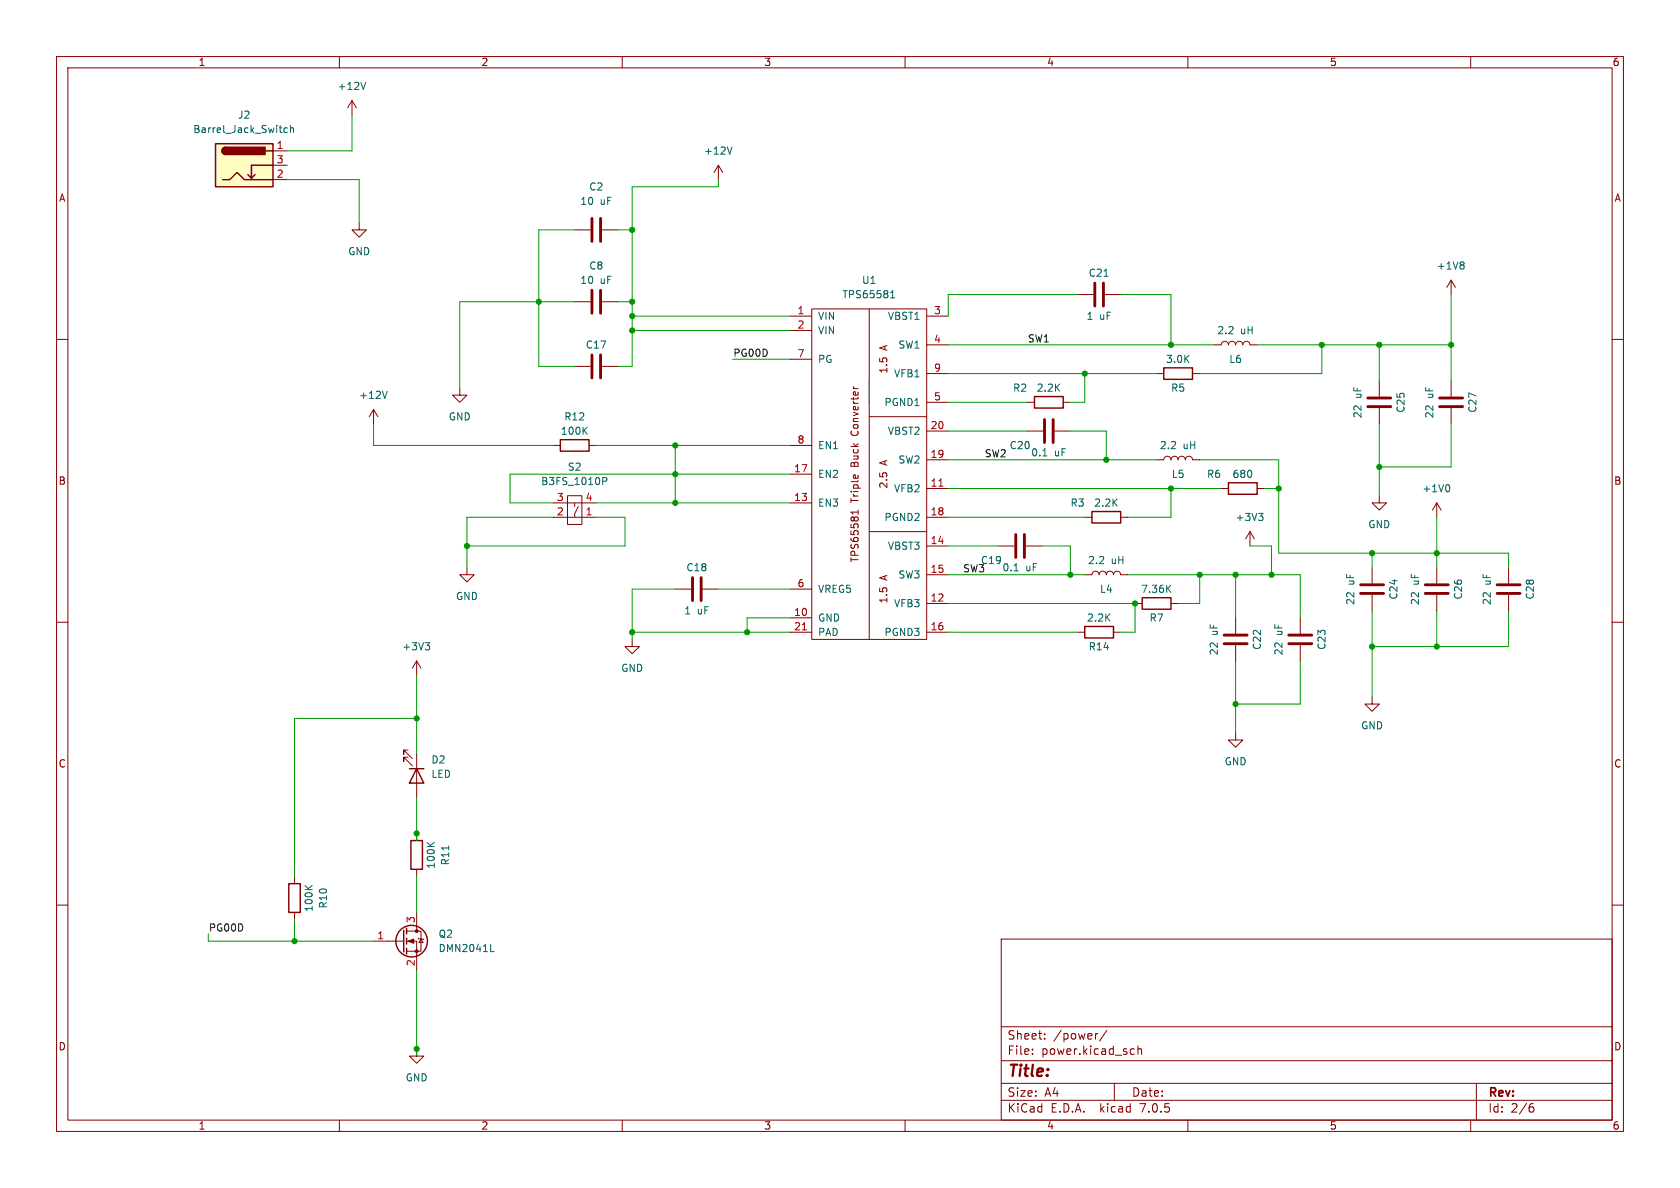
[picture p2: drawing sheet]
<svg xmlns="http://www.w3.org/2000/svg" width="297mm" height="210mm" viewBox="0 0 297 210" stroke-linecap="round" stroke-linejoin="round" font-family="sans-serif">
<g fill="none" stroke="#840000" stroke-width=".18">
<path d="M10 10h277v190h-277zM12 12h273v186h-273zM60 10v2M62.2 17.8l-.7 1.3M62.2 17.8v2.5M62.2 17.8l.8 1.3M110 10v2M160 10v2M210 10v2M260 10v2M48.3 26.7h2.5M48.3 31.8h2.5"/>
<path d="M48.3 29.2h2.5M63.5 39.4v1.2h1.3l-1.3 1.3-1.3-1.3h1.3M127 29.2l-.8 1.3M127 29.2v2.6M127 29.2l.8 1.3M10 60h2M101.6 40.6h2.8M101.6 53.3h2.8M106.4 40.6h2.8M106.4 53.3h2.8M139.7 55.9h3.8M139.7 58.4h3.8"/>
<path d="M143.5 54.6h20.3v58.4h-20.3zM153.7 54.6v58.4M163.8 55.9h3.8M190.5 52.1h2.8M195.3 52.1h2.8M256.5 49.5l-.7 1.3M256.5 49.5v2.6M256.5 49.5l.8 1.3M285 60h2M66 72.4l-.7 1.3M66 72.4v2.5M66 72.4l.8 1.3"/>
<path d="M81.3 68.6v1.3h1.2l-1.2 1.2-1.3-1.2h1.3M97.8 78.7h1.3M101.6 64.8h2.8M104.1 78.7h1.3M106.4 64.8h2.8M139.7 78.7h3.8M139.7 63.5h3.8M150.9 68.3v.3M153.7 73.7h10.1M163.8 76.2h3.8M163.8 61h3.8M163.8 66h3.8"/>
<path d="M163.8 71.1h3.8M181.6 76.2h2.8M181.6 71.1h1.3M186.4 76.2h2.8M188 71.1h1.2M204.5 66h1.2M210.8 66h1.3M214.6 61h1.3a.64 .64 0 0 1 .6-.7 .64 .64 0 0 1 .7 .7 .64 .64 0 0 1 .6-.7 .64 .64 0 0 1 .6 .7 .64 .64 0 0 1 .7-.7 .64 .64 0 0 1 .6 .7 .64 .64 0 0 1 .6-.7 .64 .64 0 0 1 .7 .7h1.2M243.8 67.3v2.8M243.8 72.1v2.8M256.5 67.3v2.8M256.5 72.1v2.8"/>
<path d="M97.8 91.4h7.6M97.8 88.9h7.6M100.3 87.6h2.6v5.1h-2.6zM101.6 88.9v.6M102.2 89.5l-.6 1.3v.6M139.7 88.9h3.8M139.7 83.8h3.8M151.7 90.2v.7M151.7 90.5h-1.3l.4 .4M153.7 94h10.1M163.8 91.4h3.8M163.8 81.3h3.8"/>
<path d="M163.8 86.4h3.8M163.8 96.5h3.8M176.5 96.5h2.8M181.4 96.5h2.7M191.8 91.4h1.2M198.1 91.4h1.3M204.5 81.3h1.2a.64 .64 0 0 1 .7-.7 .64 .64 0 0 1 .6 .7 .64 .64 0 0 1 .6-.7 .64 .64 0 0 1 .7 .7 .64 .64 0 0 1 .6-.7 .64 .64 0 0 1 .6 .7 .64 .64 0 0 1 .7-.7 .64 .64 0 0 1 .6 .7h1.3M215.9 86.4h1.3M221 94l-.8 1.3M221 94v2.5M221 94l.7 1.3M222.2 86.4h1.3"/>
<path d="M243.8 87.6v1.3h1.3l-1.3 1.3-1.2-1.3h1.2M254 88.9v2.5M254 88.9l-.8 1.3M254 88.9l.8 1.3M10 110h2M73.7 116.8v2.6M73.7 116.8l-.8 1.3M73.7 116.8l.7 1.3M82.5 100.3v1.3h1.3l-1.3 1.3-1.2-1.3h1.2M111.8 113v1.3h1.2l-1.2 1.3-1.3-1.3h1.3M119.4 104.1h2.8M124.2 104.1h2.8"/>
<path d="M139.7 104.1h3.8M139.7 111.8h3.8M139.7 109.2h3.8M163.8 111.8h3.8M163.8 106.7h3.8M163.8 101.6h3.8M190.5 111.8h1.3M191.8 101.6h1.2a.64 .64 0 0 1 .7-.6 .64 .64 0 0 1 .6 .6 .64 .64 0 0 1 .6-.6 .64 .64 0 0 1 .7 .6 .64 .64 0 0 1 .6-.6 .64 .64 0 0 1 .6 .6 .64 .64 0 0 1 .7-.6 .64 .64 0 0 1 .6 .6h1.3M196.8 111.8h1.3M200.7 106.7h1.2M207 106.7h1.3M218.4 109.2v2.8"/>
<path d="M218.4 114v2.8M229.9 109.2v2.8M229.9 114v2.8M242.6 100.3v2.8M242.6 105.2v2.8M254 100.3v2.8M254 105.2v2.8M266.7 100.3v2.8M266.7 105.2v2.8M285 110h2M72.1 132.6h-.7v.8v-.8l1.5 1.5M72.1 133.9h-.7v.7v-.7l1.5 1.5"/>
<path d="M73.7 133.4v7.6M218.4 129.5v1.3h1.3l-1.3 1.3-1.2-1.3h1.2M242.6 123.2v1.3h1.2l-1.2 1.2-1.3-1.2h1.3M10 160h2M52.1 154.9v1.3M73.7 147.3v1.3M73.7 153.7v1.2M285 160h2M52.1 161.3v1.3M66 166.4h5.4M71.9 166.4h1.8v5.1M71.9 164.6h2.5v3.5h-2.5"/>
<path d="M73.7 161.3v3.3M73.9 165.9l.1 .1h.8l.1 .1M74.4 166l.4 .6h-.8zM177 166h108v32h-108zM60 198v2M73.7 185.4v1.3h1.2l-1.2 1.3-1.3-1.3h1.3M110 198v2M160 198v2M177 194.5h108M177 191.5h108M177 187.5h108M177 181.5h108"/>
<path d="M182.5 186.3v.1M182.5 185.5v.1M184.7 183.6v.1M184.7 182.8v.1M194.1 182.7l-.4 .1M195.7 182.1l-1.3 2M197 191.5v3M200.1 185.4l.4 .1M200.5 186.3l-.4 .1M201.2 185.5l.2-.1 .3 .1 .1 .9M201.2 184.9v1.5M210 198v2"/>
<path d="M260 198v2M261 191.5v6.5M270.5 195.7h.4l.3 .3-.2 .5h-.5M271 195.1l-.5 .1"/>
</g>
<g fill="none" stroke="#840000" stroke-width=".51">
<path d="M104.6 38.6v4.1M106.2 38.6v4.1M104.6 51.3v4.1M106.2 51.3v4.1M193.5 50v4.1M195.1 50v4.1M104.6 62.7v4.1M106.2 62.7v4.1M184.7 74.2v4M186.2 74.2v4M241.8 70.4h4.1M241.8 71.9h4.1"/>
<path d="M254.5 70.4h4.1M254.5 71.9h4.1M179.6 94.5v4.1M181.1 94.5v4.1M122.4 102.1v4.1M124 102.1v4.1M216.4 112.3h4.1M216.4 113.8h4.1M227.8 112.3h4.1M227.8 113.8h4.1M240.5 103.4h4.1M240.5 104.9h4.1"/>
<path d="M252 103.4h4M252 104.9h4M264.7 103.4h4M264.7 104.9h4"/>
</g>
<g fill="none" stroke="#840000" stroke-width=".25">
<path d="M38.1 25.4h10.2v7.6h-10.2zM39.4 31.8h1.2l1.3-1.3 1.3 1.3h5.1M39.9 26a.64 .64 0 0 0-.7 .7 .64 .64 0 0 0 .7 .6M45.1 30.9l-.7 .6M47 26.7h1.3M48.3 29.2h-3.9v2.3l-.6-.6M99.1 77.7h5v2.1h-5zM182.9 70.1h5.1v2h-5.1zM205.7 65h5.1v2.1h-5.1zM193 90.4h5.1v2.1h-5.1zM217.2 85.3h5v2.1h-5zM191.8 110.7h5v2.1h-5z"/>
<path d="M201.9 105.7h5.1v2h-5.1zM72.4 135.9h2.5M73.7 135.9l1.2 2.5h-2.5zM51.1 156.2h2v5.1h-2zM72.6 148.6h2.1v5.1h-2.1zM71.4 164.5v3.8M71.9 164.1v1M71.9 165.9v1M71.9 167.6v1.1"/>
<circle cx="72.8" cy="166.4" r="2.79"/>
</g>
<g fill="none" stroke="#006464" stroke-width=".18">
<path d="M64.6 14.5l-.4 1.3M50.8 22.7l-.4-.1-.2 .2 .1 .6h.5M51.3 22.7l.2-.1 .3 .1 .1 .7M51.3 22.2v1.2M129.4 26l-.4 1.2M157.4 52.6h.8M157.4 51.7l.4-.3v1.2M258.6 46.3l.2 .2-.2 .3 .2 .3v.2l-.2 .3M68.5 69.2l-.5 1.2M106.6 84.4h.4l.3 .2-.1 .4-.6 .1M184.4 80.6h.7M222.5 90.7h.8l-.4 .5"/>
<path d="M223 91.2l.3 .3v.3l-.3 .2M256.1 85.7l.2 .5-.2 .7M75.2 113.6h.8l-.5 .5M75.7 114.1l.3 .2v.3l-.3 .3M179.3 100.9h.7M206.4 104l.6 .7M207 103.4l-.7 .8M86.7 168.2h.6"/>
</g>
<path d="M38.1 25.4h10.2v7.6h-10.2z" fill="#ffffc2" stroke="#ffffc2" stroke-width=".18"/>
<g fill="#840000" stroke="#840000" stroke-width=".25">
<path d="M39.4 26.2l.5-.2v1.3a.64 .64 0 0 1-.6-.4 .64 .64 0 0 1 .1-.7z"/>
<path d="M39.9 26h7v1.3h-7z"/>
</g>
<g fill="#840000" stroke="#840000" stroke-width=".18">
<path d="M72.1 166.4l1.1-.4v.8z"/>
<circle cx="73.7" cy="168.1" r=".25"/>
<circle cx="73.7" cy="164.6" r=".25"/>
</g>
<path d="M166 85.9h.7M141.8 111.3h.8" fill="none" stroke="#a90000" stroke-width=".18"/>
<g fill="none" stroke="#009600" stroke-width=".18">
<path d="M50.8 31.8h12.7v7.6M62.2 20.3v6.4h-11.4M127 31.8v1.2h-15.2v31.8h-2.6M101.6 40.6h-6.4v24.2h6.4M101.6 53.3h-20.3v15.3M109.2 53.3h2.6M109.2 40.6h2.6M111.8 58.4h27.9M111.8 55.9h27.9M190.5 52.1h-22.9v3.8M198.1 52.1h8.9v8.9M256.5 52.1v15.2"/>
<path d="M66 74.9v3.8h31.8M105.4 78.7h34.3M119.4 78.7v10.2M129.5 63.5h10.2M153.7 67.3v3.8M167.6 66h36.9M167.6 61h47M167.6 76.2h14M167.6 71.1h14M189.2 76.2h6.4v5.1M191.8 66v5.1h-2.6M222.2 61h34.3"/>
<path d="M233.7 61v5h-21.6M243.8 61v6.3M243.8 74.9v12.7M256.5 74.9v7.7h-12.7M97.8 91.4h-15.3v8.9M105.4 88.9h34.3M105.4 91.4h5.1v5.1h-28M139.7 83.8h-49.5v5.1h7.6M167.6 91.4h24.2M167.6 96.5h8.9M167.6 86.4h48.3M167.6 81.3h36.9"/>
<path d="M184.1 96.5h5.1v5.1M207 86.4v5h-7.6M212.1 81.3h14v16.5h40.6v2.5M221 96.5h3.8v5.1M223.5 86.4h2.6M242.6 97.8v2.5M254 91.4v8.9M73.7 119.4v14M111.8 111.8h27.9M119.4 104.1h-7.6v8.9M127 104.1h12.7M139.7 109.2h-7.6v2.6"/>
<path d="M167.6 111.8h22.9M167.6 106.7h33.1v5.1h-2.6M167.6 101.6h24.2M199.4 101.6h30.5v7.6M212.1 101.6v5.1h-3.8M218.4 101.6v7.6M218.4 116.8v12.7M229.9 116.8v7.7h-11.5M242.6 108v15.2M254 108v6.3M266.7 108v6.3h-24.1M73.7 127h-21.6v27.9"/>
<path d="M73.7 141v7.6M73.7 154.9v6.4M36.8 165.1v1.3h29.2M52.1 162.6v3.8M73.7 171.5v15.2"/>
</g>
<g fill="#009600" stroke="#009600" stroke-width=".18">
<circle cx="254" cy="114.3" r=".46"/>
<circle cx="242.6" cy="114.3" r=".46"/>
<circle cx="254" cy="97.8" r=".46"/>
<circle cx="256.5" cy="61" r=".46"/>
<circle cx="242.6" cy="97.8" r=".46"/>
<circle cx="119.4" cy="83.8" r=".46"/>
<circle cx="119.4" cy="78.7" r=".46"/>
<circle cx="132.1" cy="111.8" r=".46"/>
<circle cx="119.4" cy="88.9" r=".46"/>
<circle cx="111.8" cy="55.9" r=".46"/>
<circle cx="111.8" cy="58.4" r=".46"/>
<circle cx="111.8" cy="111.8" r=".46"/>
<circle cx="111.8" cy="53.3" r=".46"/>
<circle cx="111.8" cy="40.6" r=".46"/>
<circle cx="95.2" cy="53.3" r=".46"/>
<circle cx="73.7" cy="185.4" r=".46"/>
<circle cx="82.5" cy="96.5" r=".46"/>
<circle cx="73.7" cy="127" r=".46"/>
<circle cx="52.1" cy="166.4" r=".46"/>
<circle cx="73.7" cy="147.3" r=".46"/>
<circle cx="207" cy="61" r=".46"/>
<circle cx="243.8" cy="82.6" r=".46"/>
<circle cx="226.1" cy="86.4" r=".46"/>
<circle cx="207" cy="86.4" r=".46"/>
<circle cx="233.7" cy="61" r=".46"/>
<circle cx="243.8" cy="61" r=".46"/>
<circle cx="212.1" cy="101.6" r=".46"/>
<circle cx="218.4" cy="101.6" r=".46"/>
<circle cx="218.4" cy="124.5" r=".46"/>
<circle cx="200.7" cy="106.7" r=".46"/>
<circle cx="224.8" cy="101.6" r=".46"/>
<circle cx="195.6" cy="81.3" r=".46"/>
<circle cx="191.8" cy="66" r=".46"/>
<circle cx="189.2" cy="101.6" r=".46"/>
</g>
<text font-size="2.8" fill="#840000" x="178" y="190.8">Title:</text>
<g font-size="2.1" fill="#840000">
<text x="178" y="183.9">Sheet:</text>
<text x="186.2" y="183.9">/power/</text>
<text x="178" y="186.6">File:</text>
<text x="184" y="186.6">power.kicad_sch</text>
<text x="178" y="196.8">KiCad</text>
<text x="178" y="194">Size:</text>
<text x="184.6" y="194">A4</text>
<text x="185.7" y="196.8">E.D.A.</text>
<text x="194.4" y="196.8">kicad</text>
<text x="200" y="194">Date:</text>
<text x="201.5" y="196.8">7.0.5</text>
<text x="263" y="194.2">Rev:</text>
<text x="263" y="196.8">Id:</text>
<text x="267" y="196.8">2/6</text>
</g>
<g font-size="1.8" fill="#840000">
<text x="35" y="11.8">1</text>
<text x="85" y="11.8">2</text>
<text x="135" y="11.8">3</text>
<text x="185" y="11.8">4</text>
<text x="235" y="11.8">5</text>
<text x="285" y="11.8">6</text>
<text x="10.4" y="35.8">A</text>
<text x="285.4" y="35.8">A</text>
<text x="157" y="62" transform="rotate(-90 157 62)">A</text>
<text x="157" y="66.1" transform="rotate(-90 157 66.1)">1.5</text>
<text x="152" y="76.9" transform="rotate(-90 152 76.9)">Converter</text>
<text x="152" y="82.5" transform="rotate(-90 152 82.5)">Buck</text>
<text x="157" y="82.3" transform="rotate(-90 157 82.3)">A</text>
<text x="10.3" y="85.8">B</text>
<text x="152" y="88.9" transform="rotate(-90 152 88.9)">Triple</text>
<text x="157" y="86.4" transform="rotate(-90 157 86.4)">2.5</text>
<text x="285.3" y="85.8">B</text>
<text x="152" y="99.5" transform="rotate(-90 152 99.5)">TPS65581</text>
<text x="157" y="106.8" transform="rotate(-90 157 106.8)">1.5</text>
<text x="157" y="102.6" transform="rotate(-90 157 102.6)">A</text>
<text x="10.3" y="135.8">C</text>
<text x="285.3" y="135.8">C</text>
<text x="10.3" y="185.8">D</text>
<text x="285.3" y="185.8">D</text>
<text x="35" y="199.8">1</text>
<text x="85" y="199.8">2</text>
<text x="135" y="199.8">3</text>
<text x="185" y="199.8">4</text>
<text x="235" y="199.8">5</text>
<text x="285" y="199.8">6</text>
</g>
<g font-size="1.8" fill="#006464">
<text x="59.6" y="16.1">+12V</text>
<text x="34.1" y="23.7">Barrel_Jack_Switch</text>
<text x="42" y="21.1">J2</text>
<text x="124.4" y="27.5">+12V</text>
<text x="104.1" y="33.8">C2</text>
<text x="102.5" y="36.4">10</text>
<text x="106" y="36.4">uF</text>
<text x="61.5" y="45.3">GND</text>
<text x="104.1" y="47.8">C8</text>
<text x="253.9" y="47.8">+1V8</text>
<text x="102.5" y="50.4">10</text>
<text x="106" y="50.4">uF</text>
<text x="148.9" y="52.9">TPS65581</text>
<text x="152.3" y="50.4">U1</text>
<text x="192.4" y="49.1">C21</text>
<text x="144.5" y="56.7">VIN</text>
<text x="144.5" y="59.2">VIN</text>
<text x="156.9" y="56.7">VBST1</text>
<text x="192" y="56.7">1</text>
<text x="194.3" y="56.7">uF</text>
<text x="215.1" y="59.2">2.2</text>
<text x="219.3" y="59.2">uH</text>
<text x="103.5" y="61.8">C17</text>
<text x="144.5" y="64.3">PG</text>
<text x="158.8" y="61.8">SW1</text>
<text x="206.1" y="64.3">3.0K</text>
<text x="217.3" y="64.3">L6</text>
<text x="63.4" y="70.7">+12V</text>
<text x="156.3" y="71.9">PGND1</text>
<text x="158" y="66.9">VFB1</text>
<text x="179" y="69.4">R2</text>
<text x="183.2" y="69.4">2.2K</text>
<text x="207" y="69.4">R5</text>
<text x="240.9" y="70.5" transform="rotate(-90 240.9 70.5)">uF</text>
<text x="253.6" y="70.5" transform="rotate(-90 253.6 70.5)">uF</text>
<text x="79.3" y="74.5">GND</text>
<text x="99.1" y="77">100K</text>
<text x="99.7" y="74.5">R12</text>
<text x="156.9" y="77">VBST2</text>
<text x="240.9" y="74" transform="rotate(-90 240.9 74)">22</text>
<text x="248.5" y="73" transform="rotate(-90 248.5 73)">C25</text>
<text x="253.6" y="74" transform="rotate(-90 253.6 74)">22</text>
<text x="261.2" y="73" transform="rotate(-90 261.2 73)">C27</text>
<text x="100.3" y="83.4">S2</text>
<text x="144.5" y="79.6">EN1</text>
<text x="158.8" y="82.1">SW2</text>
<text x="178.4" y="79.6">C20</text>
<text x="182.2" y="80.8">0.1</text>
<text x="186.4" y="80.8">uF</text>
<text x="205" y="79.6">2.2</text>
<text x="209.1" y="79.6">uH</text>
<text x="95.6" y="85.9">B3FS_1010P</text>
<text x="144.5" y="89.7">EN3</text>
<text x="144.5" y="84.6">EN2</text>
<text x="158" y="87.2">VFB2</text>
<text x="189.2" y="89.7">R3</text>
<text x="193.4" y="89.7">2.2K</text>
<text x="207.1" y="84.6">L5</text>
<text x="213.3" y="84.6">R6</text>
<text x="217.8" y="84.6">680</text>
<text x="251.4" y="87.2">+1V0</text>
<text x="156.3" y="92.3">PGND2</text>
<text x="218.4" y="92.3">+3V3</text>
<text x="241.8" y="93.5">GND</text>
<text x="121.3" y="101.2">C18</text>
<text x="156.9" y="97.3">VBST3</text>
<text x="177.2" y="101.2">0.1</text>
<text x="181.3" y="101.2">uF</text>
<text x="192.3" y="99.9">2.2</text>
<text x="196.4" y="99.9">uH</text>
<text x="80.6" y="106.2">GND</text>
<text x="144.5" y="105">VREG5</text>
<text x="158" y="107.5">VFB3</text>
<text x="158.8" y="102.4">SW3</text>
<text x="194.4" y="105">L4</text>
<text x="201.7" y="105">7.36K</text>
<text x="239.6" y="107" transform="rotate(-90 239.6 107)">22</text>
<text x="239.6" y="103.5" transform="rotate(-90 239.6 103.5)">uF</text>
<text x="247.2" y="106" transform="rotate(-90 247.2 106)">C24</text>
<text x="251" y="107" transform="rotate(-90 251 107)">22</text>
<text x="251" y="103.5" transform="rotate(-90 251 103.5)">uF</text>
<text x="258.6" y="106" transform="rotate(-90 258.6 106)">C26</text>
<text x="263.7" y="107" transform="rotate(-90 263.7 107)">22</text>
<text x="263.7" y="103.5" transform="rotate(-90 263.7 103.5)">uF</text>
<text x="271.3" y="106" transform="rotate(-90 271.3 106)">C28</text>
<text x="120.9" y="108.8">1</text>
<text x="123.2" y="108.8">uF</text>
<text x="144.5" y="110">GND</text>
<text x="144.5" y="112.6">PAD</text>
<text x="156.3" y="112.6">PGND3</text>
<text x="192.1" y="110">2.2K</text>
<text x="203.2" y="110">R7</text>
<text x="215.5" y="112.4" transform="rotate(-90 215.5 112.4)">uF</text>
<text x="226.9" y="112.4" transform="rotate(-90 226.9 112.4)">uF</text>
<text x="71.1" y="115.1">+3V3</text>
<text x="109.8" y="118.9">GND</text>
<text x="192.4" y="115.1">R14</text>
<text x="215.5" y="115.9" transform="rotate(-90 215.5 115.9)">22</text>
<text x="223.1" y="114.9" transform="rotate(-90 223.1 114.9)">C22</text>
<text x="226.9" y="115.9" transform="rotate(-90 226.9 115.9)">22</text>
<text x="234.5" y="114.9" transform="rotate(-90 234.5 114.9)">C23</text>
<text x="240.6" y="129.1">GND</text>
<text x="76.2" y="135.1">D2</text>
<text x="76.2" y="137.7">LED</text>
<text x="216.4" y="135.4">GND</text>
<text x="77" y="153.6" transform="rotate(-90 77 153.6)">100K</text>
<text x="79.6" y="153" transform="rotate(-90 79.6 153)">R11</text>
<text x="55.4" y="161.3" transform="rotate(-90 55.4 161.3)">100K</text>
<text x="58" y="160.7" transform="rotate(-90 58 160.7)">R10</text>
<text x="77.5" y="165.9">Q2</text>
<text x="77.5" y="168.5">DMN2041L</text>
<text x="71.7" y="191.3">GND</text>
</g>
<g font-size="1.8" fill="#a90000">
<text x="48.9" y="26.4">1</text>
<text x="48.9" y="29">3</text>
<text x="48.9" y="31.5">2</text>
<text x="140.9" y="55.6">1</text>
<text x="140.9" y="58.2">2</text>
<text x="165.1" y="55.6">3</text>
<text x="140.9" y="63.2">7</text>
<text x="165.1" y="60.7">4</text>
<text x="165.1" y="65.8">9</text>
<text x="165.1" y="70.9">5</text>
<text x="164.5" y="75.9">20</text>
<text x="140.3" y="83.6">17</text>
<text x="140.9" y="78.5">8</text>
<text x="164.5" y="81">19</text>
<text x="98.4" y="88.6">3</text>
<text x="103.5" y="88.6">4</text>
<text x="140.3" y="88.6">13</text>
<text x="164.5" y="86.1">11</text>
<text x="98.4" y="91.2">2</text>
<text x="103.5" y="91.2">1</text>
<text x="164.5" y="91.2">18</text>
<text x="164.5" y="96.3">14</text>
<text x="164.5" y="101.3">15</text>
<text x="140.9" y="103.9">6</text>
<text x="164.5" y="106.4">12</text>
<text x="140.3" y="109">10</text>
<text x="140.3" y="111.5">21</text>
<text x="164.5" y="111.5">16</text>
<text x="66.6" y="166.1">1</text>
<text x="73.4" y="163.2" transform="rotate(-90 73.4 163.2)">3</text>
<text x="73.4" y="170.8" transform="rotate(-90 73.4 170.8)">2</text>
</g>
<g font-size="1.8" fill="#0f0f0f">
<text x="129.5" y="63.2">PG00D</text>
<text x="181.6" y="60.6">SW1</text>
<text x="174" y="80.9">SW2</text>
<text x="170.2" y="101.3">SW3</text>
<text x="173.4" y="99.9">C19</text>
<text x="36.8" y="164.8">PG00D</text>
</g>
</svg>
